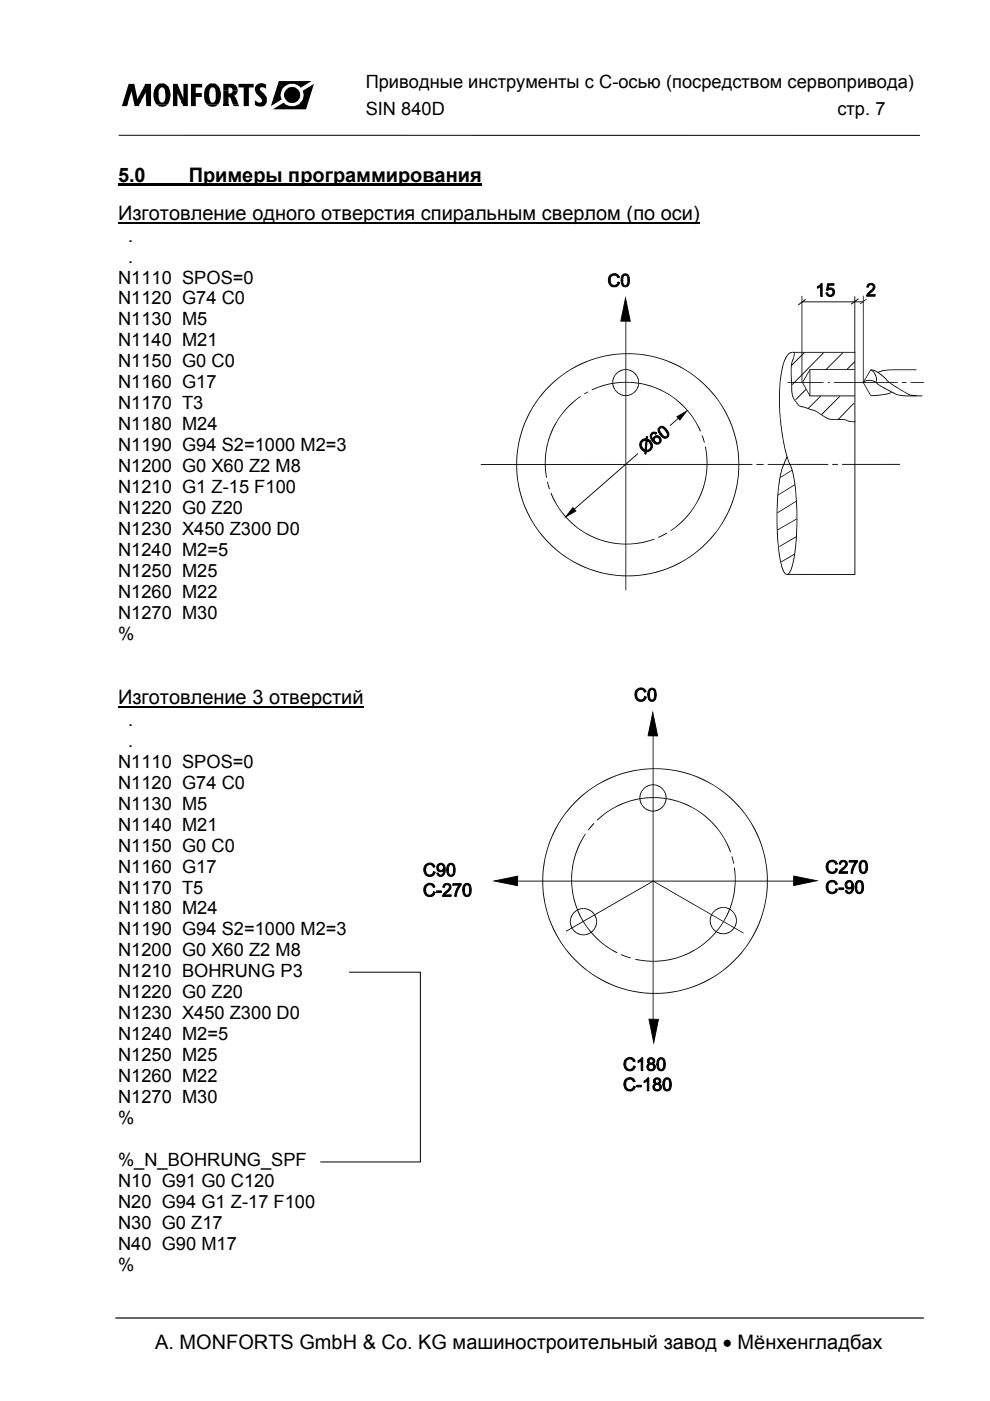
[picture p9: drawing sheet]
<svg xmlns="http://www.w3.org/2000/svg" width="210mm" height="297mm" viewBox="0 0 210 297" stroke-linecap="round" stroke-linejoin="round" font-family="sans-serif">
<path d="M59.1 17.2h7l-8.7 5.3zM57.8 23.2l8.8-5.4-1.7 5.4z" fill="#000"/>
<circle cx="62" cy="20.1" r="2.4" fill="#fff"/>
<g fill="#000">
<path d="M27.3 17.8h1.2l.6 3.2 1.7-3.2h1.2v4.7h-1l-.1-3.1-1.5 3.1h-.8l-.7-3.1-1 3.1h-1.1z" fill-rule="evenodd"/>
<path d="M36.7 17.8h.9l1.3 3v-3h.9v4.7h-1l-1.3-2.9 .1 2.9h-.9z" fill-rule="evenodd"/>
<path d="M40.5 17.8h2.4v.7h-1.4v1.2h1.3v.9h-1.3v1.9h-1z" fill-rule="evenodd"/>
<path d="M47.3 17.8h2.1a1.34 1.34 0 0 1 1 1.4h-1.1l-.2-.5-.3-.2h-.3v.7h-1.2z" fill-rule="evenodd"/>
<path d="M50.6 17.8h3.2v.7h-1v4h-1.1v-4h-1.1z" fill-rule="evenodd"/>
<path d="M33.3 18l.6-.3h.9a2.66 2.66 0 0 1 1.4 2.5h-1.1l-.1-.9a.73 .73 0 0 0-.9-.8 1.46 1.46 0 0 0-.5 1.7h-1.1l.2-1.2z" fill-rule="evenodd"/>
<path d="M32.5 20.2h1.1l.1 .9a.73 .73 0 0 0 .9 .6l.4-.5 .1-1h1.1l-.2 1-.5 1h-2.3l-.6-1.1z" fill-rule="evenodd"/>
<path d="M33.2 22.2h2.3a1.54 1.54 0 0 1-2.3 0z" fill-rule="evenodd"/>
<path d="M44 18l.6-.3 1.1 .1a2.45 2.45 0 0 1 1.1 2.4h-1.1v-1.2l-.4-.5h-.5l-.2 .2-.2 .6-.1 .9h-1v-.6a2.08 2.08 0 0 1 .7-1.6z" fill-rule="evenodd"/>
<path d="M43.9 22.2h2.3a1.71 1.71 0 0 1-2.3 0z" fill-rule="evenodd"/>
<path d="M43.3 20.2h1l.3 1.3 .2 .2h.5a1.68 1.68 0 0 0 .4-1.5h1.1l-.2 1.5-.4 .5h-2.2a2.15 2.15 0 0 1-.7-2z" fill-rule="evenodd"/>
<path d="M47.3 19.2h1.2v.6l.6-.1 .2-.5h1.1l-.2 .6-.6 .5 .5 .5 .5 1.4h-1.2l-.4-1.3-.5-.3v1.6h-1.2z" fill-rule="evenodd"/>
<path d="M49.4 22.2h1.2l.1 .3h-1.1z" fill-rule="evenodd"/>
<path d="M54.6 20.2h1.6l.4 .5v1l-.7 .8-1.1 .1-.8-.4v-1l.2 .2a.88 .88 0 0 0 1.4 .1l-.3-.7z" fill-rule="evenodd"/>
<path d="M54.4 18l.1-.1a1.36 1.36 0 0 1 1.7 0h.2v.9l-.2-.2a.72 .72 0 0 0-1.1 .1l.2 .6 .9 .9h-1.6a1.45 1.45 0 0 1-.2-2.2z" fill-rule="evenodd"/>
<circle cx="62" cy="20.1" r="1.69"/>
</g>
<path d="M47.3 22.2h1.2v.3h-1.2z" fill="#000"/>
<path d="M24.6 279.4h171.2" fill="none" stroke="#000" stroke-width=".25"/>
<path d="M25.2 28.7h169.8" fill="none" stroke="#000" stroke-width=".21"/>
<path d="M25 39.2h77.2" fill="none" stroke="#000" stroke-width=".44"/>
<path d="M25 47.3h123.4M25 150h52.1" fill="none" stroke="#000" stroke-width=".32"/>
<circle cx="133.1" cy="98.5" r="23.5" fill="#fff"/>
<path d="M116.4 81.8a23.4 23.4 0 0 1 16.7-6.9v.2a23.5 23.5 0 0 0-23.5 23.5h-.1a23.5 23.5 0 0 1 6.9-16.8zM109.5 98.6h.1a23.5 23.5 0 0 0 23.5 23.4v.2a23.7 23.7 0 0 1-23.6-23.6zM133.1 74.9a23.7 23.7 0 0 1 23.6 23.7h-.1a23.6 23.6 0 0 0-23.5-23.5zM133.1 122a23.6 23.6 0 0 0 23.5-23.4h.1a23.7 23.7 0 0 1-23.6 23.6z" fill="#000"/>
<circle cx="132.8" cy="98.2" r="17.1" fill="#fff"/>
<g fill="#000">
<path d="M131.5 68.1l2.1-.1v.2l-2.1-.1 .1 .1h-.1zM130.7 79.1a2.68 2.68 0 0 1 2-.8v.1a2.71 2.71 0 0 0-2.7 2.7h-.2a2.91 2.91 0 0 1 .9-2zM132.6 62.8l.1 .4h-.2h.2l-1 4.9h-.2l1-4.9h.2h-.2zM132.5 63.2h.2l1.1 5-.2-.2-.1 .1zM115.5 98.2h.2a17.1 17.1 0 0 0 17.1 17.1v.1a17.3 17.3 0 0 1-17.3-17.2zM129.8 81.1h.2a2.67 2.67 0 0 0 2.7 2.7v.2a2.89 2.89 0 0 1-2.9-2.9zM132.7 83.8a2.71 2.71 0 0 0 2.6-2.7h.2a2.85 2.85 0 0 1-2.8 2.9zM120.6 86a17.2 17.2 0 0 1 12.2-5v.1a17.2 17.2 0 0 0-17.1 17.1h-.2a17.1 17.1 0 0 1 5.1-12.2zM132.7 78.3a2.82 2.82 0 0 1 2.8 2.8h-.2a2.75 2.75 0 0 0-2.6-2.7zM143.4 88.3l.1 .1 .1-.1 .6 .7-.1 .2zM145.6 87.1h.1l-1.6 2.1 .1-.2h-.1zM143.4 88.3l2.2-1.3 .1 .1-.1-.1 .4-.2-.3 .3h-.1l.1 .1-2.2 1.2z"/>
<path d="M132.8 81a17.3 17.3 0 0 1 17.2 17.2h-.2a17.1 17.1 0 0 0-17-17.1zM119.9 109.6h.1l-.1-.1 2.2-1.2 .1 .1-2.2 1.3-.1-.1 .1 .1-.4 .2zM120.2 109.2l25-21.8 .1 .1-24.9 21.8zM121.5 107.5l-.1 .2h.1l-1.5 1.9h-.1zM121.4 107.7l.1-.2 .7 .9-.1-.1-.1 .1zM132.8 115.3a17.1 17.1 0 0 0 17-17.1h.2a17.3 17.3 0 0 1-17.2 17.2zM132.6 67h.2v58.2h-.2z"/>
</g>
<path d="M132.6 63.2l1 4.9h-2zM143.5 88.3l2.2-1.2-1.6 2zM121.5 107.6l.6 .8-2.2 1.2z" fill="#000"/>
<path d="M134 94.5l6.9-5.5 2.4 2.9-6.9 5.6z" fill-rule="evenodd" fill="#fff"/>
<g fill="#fff">
<path d="M133.9 94.5l.1-.1v.2l6.8-5.7 .1 .1-6.8 5.6v-.2l-.1 .2z"/>
<path d="M134.1 94.4l2.4 3h-.1v.2l-2.4-3z"/>
<path d="M136.4 97.4l7-5.5-6.9 5.7z"/>
<path d="M140.9 88.8l2.5 3.1-.2 .1-2.4-3h.1z"/>
</g>
<g fill="#000">
<path d="M136 93.4l.5-.3 .5-.1v-.4h.3l-.1 .5a1.36 1.36 0 0 1 1.2 1.4 1.36 1.36 0 0 1-1.4 1.3v.5l-.3-.1 .1-.4a1.46 1.46 0 0 1-.8-2.4zM136.2 93.7a1.2 1.2 0 0 0 .6 1.7l.2-2.1-.5 .1zM137.2 93.4l-.2 2.1a1.01 1.01 0 0 0 1-.9 1.01 1.01 0 0 0-.6-1.1zM138.1 91.8a.81 .81 0 0 1 1.2 0l-.4 .2a.54 .54 0 0 0-.7 .2 .54 .54 0 0 0 .1 .7l.2 .3a.85 .85 0 0 1 1.3-.7 .85 .85 0 0 1 0 1.5 1.1 1.1 0 0 1-1.6-.7l-.3-.7zM138.8 93.3a.59 .59 0 0 0 1.1 0 .59 .59 0 0 0-1.1 0z" fill-rule="evenodd"/>
<path d="M139.7 90.7a1 1 0 0 1 1.7 .4 1 1 0 0 1 .4 1 1 1 0 0 1-.6 .8 1.97 1.97 0 0 1-1.6-2.1zM139.9 90.8a1.64 1.64 0 0 0 .9 1.7 .54 .54 0 0 0 .7-.2 .54 .54 0 0 0-.2-.7 1.2 1.2 0 0 0-1.3-.8z" fill-rule="evenodd"/>
</g>
<g fill="none" stroke="#000" stroke-width=".21">
<path d="M136 93.4l.5-.3 .5-.1v-.4h.3l-.1 .5a1.51 1.51 0 0 1 1 1.9 1.28 1.28 0 0 1-1.2 .8v.5l-.3-.1 .1-.4a1.48 1.48 0 0 1-.8-2.4zM136.2 93.7l.3-.3 .5-.1-.2 2.1a1.22 1.22 0 0 1-.6-1.7zM137.2 93.4a1.04 1.04 0 0 1 .8 1.1 1.04 1.04 0 0 1-1 1zM138.1 91.8a.79 .79 0 0 1 1.1 0l-.3 .2a.54 .54 0 0 0-.7 .2 .54 .54 0 0 0 .1 .7l.2 .3a.85 .85 0 0 1 1.3-.7 .85 .85 0 0 1 0 1.5l-.4 .2-.4-.1-.6-.5a1.24 1.24 0 0 1-.3-1.8zM139.7 90.7a1.01 1.01 0 0 1 1.7 .4 1 1 0 0 1 .4 1 1 1 0 0 1-.6 .8 2.01 2.01 0 0 1-1.6-2.1zM139.9 90.8a.88 .88 0 0 1 1.3 .7 .59 .59 0 0 1 .3 .7 .59 .59 0 0 1-.6 .4l-.8-.8a.88 .88 0 0 1-.2-1z"/>
<circle cx="139.4" cy="93.3" r=".59"/>
</g>
<g fill="#000">
<path d="M170.5 74.7l.1 .1-2.8 2.9-.1-.2zM168 74.6l.5 .1-.1 .1h-.4zM168.2 75.7l.2 .1-.1 .4-.3 .6h-.2zM168.3 74.7h.2v.4a.45 .45 0 0 1-.3 .7zM171.6 78.3h9.6v.1h-9.5h.1zM178.7 74.7l.1 .1-3.7 3.7-.1-.1zM179.5 78.3l1.7-1.7 .1 .1-1.7 1.7zM168.1 74.6l13.3 .1-13.3 .1zM184.7 78.4a1.86 1.86 0 0 1 1.1 1.4h-.1l-.4-.7-.6-.6zM186.1 78.9a5.4 5.4 0 0 1 3-.6v.2a6.7 6.7 0 0 0-3 .6zM189 78.3h5.3v.2h-5.3zM167.2 75l.8-.4v.2a2.92 2.92 0 0 0-1.8 2.4 35.1 35.1 0 0 0-.7 11.5h-.1a28.4 28.4 0 0 1 1.1-12.9z"/>
<path d="M166 98.7l.1 .1-.6 2.3-.3 2-.4 6.8h-.1a35.6 35.6 0 0 1 1.3-11.2zM166.8 96.8l.2 .1-.9 1.9-.1-.1zM165.4 88.7h.1a40.5 40.5 0 0 0 1.7 8.8h-.2l-.3-.9-.6-2.6zM167 97.5h.2l.3 .8h-.2zM167.8 76.8h.2l-.2 1.2 .2 4h-.2l-.1-2.6zM174.6 74.7l.1 .1-6.7 6.8-.1-.1zM165.4 101.2l2.6-1.6v.1l-2.5 1.6zM170.8 82.5l.2 .1-2.3 2.2-.1-.1zM167.8 82h.2a4.1 4.1 0 0 0 1 3.4h-.1a4.1 4.1 0 0 1-1.1-3.4zM168.8 85.4a.52 .52 0 0 1 .5 .7zM171.7 78.3l.1 .1-1.6 2.7h-.1zM169.4 85.9l1.1 .3-.1 .2-1-.3z"/>
<path d="M171.2 86.6l2.7-2.7 .2 .1-2.8 2.7zM171.6 78.4h.2l-.1 5.6zM170.1 81.1l.1-.1 1.6 2.9-.1 .1zM170.5 86.2l1.9 .6-.1 .2-1.9-.6zM174.1 87.8l3.9-3.8 .1 .1-3.9 3.9zM172.4 86.8l2.5 1.5 1.2 .5v.2l-1-.4-1.9-1.2-.9-.4zM181 85.4l.2 .1-3.5 3.5-.1-.1zM176.1 88.8h2.3l1.3 .3-.1 .2-1.2-.3h-1.9h-.4zM171.7 83.8h9.6v.2h-9.6zM179.7 89.1l.8 .2h.9v.2l-1.6-.1-.2-.1zM184.5 78.4l.2 .1-1.6 2.6h-.1zM183 81.1l.1-.1 1.6 2.8-.1 .1z"/>
<path d="M184.7 83.8a12.1 12.1 0 0 0 4.3-.7l.1 .2a13 13 0 0 1-4.4 .7zM183.2 80.8l.6-.2h.8l.8 .2 .3 .2-.2 .1a2.06 2.06 0 0 0-2.4 .1l-.2-.1zM185.7 81.1l.1-.1 .8 .7 3.3 1.7-.1 .2a16.7 16.7 0 0 1-4.1-2.5zM185.7 79.8h.1l.1 .4-.1 .9-.2-.1 .1-.5zM187.8 80.5l.2-.1 1.5 1.3 3.1 1.8-.1 .2-3.4-2.1zM184.5 78.4a3.2 3.2 0 0 1 2.5 1.1l1 .9-.1 .1a4.8 4.8 0 0 0-3.3-2zM189.9 83.4l1.1 .4 1.2 .1v.2l-2.1-.4-.3-.1zM101.9 98.4h88.9v.2h-88.9zM192.6 83.5l.7 .2 1.1 .1v.2l-1.4-.2-.5-.1zM192.2 83.8h3.3v.2h-3.3zM167 81h28.9v.2h-28.9zM164.7 109.9h.1a34.5 34.5 0 0 0 1.3 10.9 1.09 1.09 0 0 0 .7 .9v.2a2.36 2.36 0 0 1-1.2-2.1 44.2 44.2 0 0 1-.9-9.9z"/>
<path d="M165.6 119l2.8-1.6 .2 .1-2.9 1.7zM164.9 104.9l3.6-2.2 .1 .1-3.6 2.3zM164.8 108.7l4-2.5v.1l-3.9 2.5zM165.2 115.8l3.6-2.1 .1 .2-3.6 2.1zM164.8 112.3l4.2-2.4v.1l-4.1 2.4zM167.2 98.2l.2-.1a14.8 14.8 0 0 1 1.4 6.8l.3 5h-.2l-.2-5a18.2 18.2 0 0 0-1.5-6.7zM168.9 109.9h.2a35.6 35.6 0 0 1-1.3 11 1.32 1.32 0 0 1-1 1v-.2a2.32 2.32 0 0 0 1.2-2 43 43 0 0 0 .9-9.8zM166.9 121.7h14.4v.2h-14.4zM181.2 74.7h.2v47.2l-.1-.2-.1 .1z"/>
</g>
<g fill="#fff">
<path d="M192.3 80.4l.8 .1-.1 1.6-.9-.1z"/>
<path d="M190.4 80.5h.8l-.1 1.3h-.8z"/>
<path d="M176.1 80.2l.9 .2-.4 1.7-.8-.1z"/>
<path d="M174.7 80.3l.9 .1-.2 1.5-.9-.1z"/>
<path d="M177.8 97.4l.8 .1-.2 2.8-.9-.1z"/>
<path d="M175.7 97l.8 .1-.1 3.3h-.9z"/>
<path d="M162.1 97l.9 .1-.5 3.9-.9-.1z"/>
<path d="M159.6 97.3h.9l-.3 3.4-.8-.1z"/>
</g>
<path d="M129.2 58.5a1.21 1.21 0 0 1 2.1 .3l-.3 .1a.87 .87 0 0 0-1.2-.5 .87 .87 0 0 0-.4 1.1 .84 .84 0 0 0 .7 1 .84 .84 0 0 0 .9-.7l.4 .1a1.26 1.26 0 0 1-1.7 .8 1.26 1.26 0 0 1-.7-1.7zM132.1 58.2a.91 .91 0 0 1 1 0 .91 .91 0 0 1 .4 1v.5a.92 .92 0 0 1-1 1.1 .92 .92 0 0 1-.8-1.2l.1-.9zM132.3 58.4a1.96 1.96 0 0 0 .1 2.1 .66 .66 0 0 0 .6-.2 .66 .66 0 0 0 .1-.7v-.5a.57 .57 0 0 0-.2-.6 .57 .57 0 0 0-.6-.1z" fill-rule="evenodd" fill="#000"/>
<path d="M129.2 58.5a1.21 1.21 0 0 1 2.1 .3l-.3 .1a.87 .87 0 0 0-1.2-.5 .87 .87 0 0 0-.4 1.1 .84 .84 0 0 0 .7 1 .84 .84 0 0 0 .9-.7l.4 .1a1.26 1.26 0 0 1-1.7 .8 1.26 1.26 0 0 1-.7-1.7zM132.1 58.2a.91 .91 0 0 1 1 0 .91 .91 0 0 1 .4 1v.5a.92 .92 0 0 1-1 1.1 .92 .92 0 0 1-.8-1.2l.1-.9zM132.3 58.4a.56 .56 0 0 1 .7 .1 .56 .56 0 0 1 .1 .6v.7a.57 .57 0 0 1-.5 .7 .57 .57 0 0 1-.6-.7l.1-.9z" fill="none" stroke="#000" stroke-width=".21"/>
<g fill="#fff">
<path d="M124.1 82.1l.7-.4 1.5 2.2-.8 .5z"/>
<path d="M122.4 83.1l.7-.5 1.6 1.9-.7 .5z"/>
<path d="M115 101.6l2.9-1.1 .3 .8-2.8 1.1z"/>
<path d="M115.4 104.3l2.7-1.6 .5 .8-2.7 1.6z"/>
<path d="M138 112.7l.7-.4 1.3 2.5-.8 .4z"/>
<path d="M140.8 111.4l.8-.4 1.1 2.7-.8 .3z"/>
<path d="M148.2 94l2.3-.3 .2 .9-2.4 .3z"/>
<path d="M147.5 91.5h2.8v.8h-2.8z"/>
</g>
<path d="M169.9 62.7h.2v18.3h-.2zM181.1 62.8h.2v12h-.2zM182.3 64.4l1.4-1.1 .1 .2-1.4 1zM182.9 62.7h.2v18.6h-.2zM170 63.9h13v.2h-13z" fill="#000"/>
<path d="M170.8 63.5l-1.5 1.1M173.3 60.8l.8-.7h.2v2.7h-.3v-2.1l-.7 .4zM175.5 60.2h1.3v.3h-1.1l-.1 .7a.9 .9 0 0 1 1.3 .4 .9 .9 0 0 1-.6 1.2 .9 .9 0 0 1-1.1-.7h.3a.59 .59 0 0 0 .8 .3 .59 .59 0 0 0 .3-.8 .59 .59 0 0 0-.9-.2l-.5 .1zM182 63.4l-1.5 1.1M184 60.3a.87 .87 0 0 1 1.4 .1 .87 .87 0 0 1-.4 1.3l-.8 .8h1.3v.3h-1.8l.3-.6 .3-.3a1.13 1.13 0 0 0 .7-1.4 .54 .54 0 0 0-.6-.1 .54 .54 0 0 0-.3 .5h-.3z" fill="none" stroke="#000" stroke-width=".21"/>
<g fill="#000">
<path d="M173.3 60.8l.8-.7h.2v2.7h-.3v-2.1l-.7 .4zM175.5 60.2h1.3v.3h-1.1l-.1 .7a.91 .91 0 0 1 1.3 .4 .91 .91 0 0 1-.6 1.3 .91 .91 0 0 1-1.1-.8h.3a.59 .59 0 0 0 .8 .3 .59 .59 0 0 0 .3-.8 .59 .59 0 0 0-.9-.2l-.5 .1z" fill-rule="evenodd"/>
<path d="M184 60.3a.87 .87 0 0 1 1.4 .1 .87 .87 0 0 1-.4 1.3l-.8 .8h1.3v.3h-1.8l.3-.6 .6-.6a.68 .68 0 0 0 .6-.5 .68 .68 0 0 0-.3-.7 .53 .53 0 0 0-.8 .5h-.3z" fill-rule="evenodd"/>
</g>
<circle cx="138.9" cy="186.8" r="23.8" fill="#fff"/>
<path d="M122 169.9a23.6 23.6 0 0 1 16.9-7v.2a23.8 23.8 0 0 0-23.7 23.7h-.2a23.9 23.9 0 0 1 7-16.9zM115 186.8h.2a23.8 23.8 0 0 0 23.7 23.7v.2a24 24 0 0 1-23.9-23.9zM138.9 162.9a23.9 23.9 0 0 1 23.9 23.9h-.2a23.8 23.8 0 0 0-23.7-23.7zM162.6 186.8h.2a24 24 0 0 1-23.9 23.9v-.2a23.8 23.8 0 0 0 23.7-23.7z" fill="#000"/>
<circle cx="138.5" cy="186.5" r="17.4" fill="#fff"/>
<g fill="#000">
<path d="M137.3 156l2.1-.1v.2h-2l-.1-.1v.1zM138.4 150.6l.1 .4-.2 .1h.2l-1 4.9h-.2l1-5h.2h-.2zM138.3 151.1l.2-.1 1 5-.1 .1h.2l-.2-.2-.1 .2zM135.6 169.2h.2a2.71 2.71 0 0 0 2.7 2.7v.2a2.89 2.89 0 0 1-2.9-2.9zM141.1 169.2h.2a2.89 2.89 0 0 1-2.8 2.9v-.2a2.71 2.71 0 0 0 2.6-2.7zM136.4 167.2a2.68 2.68 0 0 1 2.1-.9v.2a2.71 2.71 0 0 0-2.7 2.7h-.2a2.9 2.9 0 0 1 .8-2zM126.2 174.1a17.4 17.4 0 0 1 12.3-5.1v.2a17.3 17.3 0 0 0-17.2 17.3h-.2a17.3 17.3 0 0 1 5.1-12.4zM138.5 166.3a2.89 2.89 0 0 1 2.8 2.9h-.2a2.71 2.71 0 0 0-2.6-2.7zM104.4 186.8l.4-.1v.2v-.2l5 1-.1 .2-4.9-1v-.2v.2zM109.7 185.8h.2l-.2 2.1h.1v-.2l-.2 .1zM104.8 186.7l4.9-1 .2 .1v-.2l-.2 .2h.1l-5 1.1zM120.8 195.4h.2a2.75 2.75 0 0 0 2.7 2.7v.2a2.89 2.89 0 0 1-2.9-2.9z"/>
<path d="M121.1 186.5h.2a17.3 17.3 0 0 0 17.2 17.2v.2a17.5 17.5 0 0 1-17.4-17.4zM123.7 198.1a2.75 2.75 0 0 0 2.7-2.7h.2a2.89 2.89 0 0 1-2.9 2.9zM121.7 193.4a3 3 0 0 1 2-.9v.2a2.75 2.75 0 0 0-2.7 2.7h-.2a3 3 0 0 1 .9-2zM123.7 192.5a2.89 2.89 0 0 1 2.9 2.9h-.2a2.75 2.75 0 0 0-2.7-2.7zM120 197.4l18.5-10.7v.2l-18.4 10.6zM150.5 195.2h.2a2.71 2.71 0 0 0 2.7 2.7v.2a2.89 2.89 0 0 1-2.9-2.9zM153.4 197.9a2.75 2.75 0 0 0 2.7-2.7h.1a2.89 2.89 0 0 1-2.8 2.9zM151.3 193.2a2.68 2.68 0 0 1 2.1-.9v.2a2.71 2.71 0 0 0-2.7 2.7h-.2a2.9 2.9 0 0 1 .8-2zM138.5 169a17.5 17.5 0 0 1 17.5 17.5h-.2a17.3 17.3 0 0 0-17.3-17.3zM153.4 192.3a2.89 2.89 0 0 1 2.8 2.9h-.1a2.75 2.75 0 0 0-2.7-2.7zM138.5 186.7l19.2 11.1-.1 .1-19.1-11zM168.2 187.7l5-1.1 .1 .2-5.1 1.1 .2-.1z"/>
<path d="M168.2 185.6l.1 .2 .1-.1v2.1h-.2l.1-2.2-.1 .1zM109.1 186.7h60.3v.2h-60.3zM168.3 185.6l5 1v.2v-.2l.4 .1-.4 .1-.1-.2v.2l-4.9-1zM137.5 216l.1 .2 .1-.1 1 4.9-.2 .1zM138.4 155.3h.2v62.5h-.2zM138.5 203.7a17.3 17.3 0 0 0 17.3-17.2h.2a17.5 17.5 0 0 1-17.5 17.4zM137.6 216l2.1 .1v-.1l-.2 .1 .1 .1h-2zM139.5 216.1h.2l-1 5h-.2h.2l-.1 .4-.1-.4 .2-.1h-.2z"/>
</g>
<g fill="#000">
<path d="M138.4 151l1 5h-2zM104.8 186.8l5-1-.1 2zM168.3 185.7l4.9 1-4.9 1.1zM137.6 216.1h2l-1 5z"/>
<path d="M134.9 146.4a1.21 1.21 0 0 1 1.1-.5 1.21 1.21 0 0 1 1 .8h-.4a.88 .88 0 0 0-1.1-.4 .88 .88 0 0 0-.5 1.1 .85 .85 0 0 0 .7 1 .85 .85 0 0 0 1-.7l.3 .1a1.27 1.27 0 0 1-1.6 .8 1.27 1.27 0 0 1-.8-1.6zM137.6 146.2a.91 .91 0 0 1 1.2-.1 .91 .91 0 0 1 .3 1v.4a.89 .89 0 0 1-.7 1.2 .89 .89 0 0 1-1-.9v-1zM137.9 146.3l-.2 .5v1a.56 .56 0 0 0 .6 .6 .56 .56 0 0 0 .5-.8v-.8a.54 .54 0 0 0-.3-.5 .54 .54 0 0 0-.6 0z" fill-rule="evenodd"/>
<path d="M90.2 183.4a1.18 1.18 0 0 1 2 .4l-.3 .1a.88 .88 0 0 0-1.2-.5 .88 .88 0 0 0-.5 1.1 .85 .85 0 0 0 .7 1 .85 .85 0 0 0 1-.7l.4 .1a1.29 1.29 0 0 1-1.7 .8 1.29 1.29 0 0 1-.7-1.7zM92.7 183.4a.94 .94 0 0 1 1.1-.3 .94 .94 0 0 1 .6 1v.5a.91 .91 0 0 1-.6 1.2 .91 .91 0 0 1-1.2-.7h.4a.57 .57 0 0 0 .7 .4 .57 .57 0 0 0 .3-.7l.1-.3a.86 .86 0 0 1-1.3 .1 .86 .86 0 0 1-.1-1.2zM93.1 183.5a.58 .58 0 0 0 .2 1 .58 .58 0 0 0 .8-.7 .58 .58 0 0 0-.9-.4zM95 183.3a.91 .91 0 0 1 1.1-.1 .91 .91 0 0 1 .4 1v.5a.93 .93 0 0 1-.9 1.1 .93 .93 0 0 1-.9-1.2v-.7zM95.3 183.4l-.2 .6v.9a.56 .56 0 0 0 .6 .6 .56 .56 0 0 0 .4-.8v-.9a.48 .48 0 0 0-.3-.5 .48 .48 0 0 0-.5 .1zM90.2 187.6a1.18 1.18 0 0 1 2 .5l-.3 .1a.88 .88 0 0 0-1.2-.5 .88 .88 0 0 0-.5 1.1 .85 .85 0 0 0 .7 1 .85 .85 0 0 0 1-.7l.4 .1a1.22 1.22 0 0 1-1.2 .9 1.22 1.22 0 0 1-1.2-.9v-.8z" fill-rule="evenodd"/>
<path d="M92.6 188.9h1v.3h-1zM94.1 187.5a.88 .88 0 0 1 1.4 .1 .88 .88 0 0 1-.4 1.3l-.8 .8h1.3v.4h-1.8l.2-.6 .6-.5a.98 .98 0 0 0 .6-1.3 .54 .54 0 0 0-.6-.1 .54 .54 0 0 0-.4 .5h-.3zM96 187.3h1.8v.3l-.8 1.3-.2 1.2h-.4l.1-.8 .8-1.6h-1.3zM98.4 187.6a.91 .91 0 0 1 1.1-.1 .91 .91 0 0 1 .4 1v.4a.93 .93 0 0 1-.9 1.2 .93 .93 0 0 1-.9-1.2l.1-.9zM98.7 187.7a1.64 1.64 0 0 0 .2 2.1 .73 .73 0 0 0 .7-.9l-.1-.9a.48 .48 0 0 0-.3-.4 .48 .48 0 0 0-.5 .1z" fill-rule="evenodd"/>
<path d="M175.4 182.9a1.21 1.21 0 0 1 1.2-.5 1.21 1.21 0 0 1 .9 .8l-.3 .1a.8 .8 0 0 0-.8-.6 .8 .8 0 0 0-.8 .5 1.09 1.09 0 0 0 1 1.7l.4-.3 .2-.4 .4 .1a1.28 1.28 0 0 1-1.6 .8 1.28 1.28 0 0 1-.8-1.6zM178.2 182.6a.85 .85 0 0 1 1.2 0 .85 .85 0 0 1 0 1.2l-1.1 1h1.4v.4h-1.8l.1-.5 .4-.4a1.56 1.56 0 0 0 .9-1.3 .55 .55 0 0 0-.6-.3 .55 .55 0 0 0-.4 .5h-.4zM180 182.5h1.8v.2l-.8 1.3-.2 1.2h-.4l.2-.8 .8-1.6h-1.4zM182.5 182.7a.87 .87 0 0 1 1-.2 .87 .87 0 0 1 .4 1v.5a.93 .93 0 0 1-.9 1.2 .93 .93 0 0 1-.8-1.2v-.9zM182.8 182.8l-.3 .7a1.26 1.26 0 0 0 .4 1.4 .72 .72 0 0 0 .7-.9v-.5a.58 .58 0 0 0-.2-.7 .58 .58 0 0 0-.6 0zM175.4 187.2a1.21 1.21 0 0 1 1.2-.6 1.21 1.21 0 0 1 .9 .9h-.3a.8 .8 0 0 0-.8-.6 .8 .8 0 0 0-.8 .6 1.12 1.12 0 0 0 .8 1.7 .8 .8 0 0 0 .8-.7l.4 .1a1.27 1.27 0 0 1-1.6 .8 1.27 1.27 0 0 1-.8-1.7z" fill-rule="evenodd"/>
<path d="M177.9 188.3h1v.3h-1zM179.4 186.9a.94 .94 0 0 1 1.1-.1 .94 .94 0 0 1 .5 1v.5a.94 .94 0 0 1-.6 1.1 .94 .94 0 0 1-1.1-.4l-.1-.2h.4a.56 .56 0 0 0 .7 .4 .56 .56 0 0 0 .3-.8l.1-.2a.87 .87 0 0 1-1.3 .1 .87 .87 0 0 1 0-1.4zM179.7 187.2a.6 .6 0 0 0 0 .9 .6 .6 0 0 0 .9-.2 .6 .6 0 0 0-.2-.8l-.3-.1zM181.7 186.8a.93 .93 0 0 1 1.1 .1 .93 .93 0 0 1 .3 1v.4a.93 .93 0 0 1-.9 1.2 .93 .93 0 0 1-.9-1.2l.1-.9zM181.9 187.1l-.2 .7a1.26 1.26 0 0 0 .4 1.4 .76 .76 0 0 0 .7-1 .95 .95 0 0 0-.6-1.2z" fill-rule="evenodd"/>
<path d="M132.5 224.7a1.21 1.21 0 0 1 2.2 .3l-.4 .1a.9 .9 0 0 0-1.2-.4 .9 .9 0 0 0-.4 1.2 .83 .83 0 0 0 .8 .8 .83 .83 0 0 0 .8-.7l.4 .1a1.24 1.24 0 0 1-1.3 .9 1.24 1.24 0 0 1-1.1-1.2zM135.3 224.9l.8-.7h.2v2.8h-.3v-2.2l-.7 .5zM137.4 224.6a.74 .74 0 0 1 1.1-.3 .74 .74 0 0 1-.1 1.2 .84 .84 0 0 1 .5 1.2 .84 .84 0 0 1-1.2 .3 .78 .78 0 0 1-.6-.7 .78 .78 0 0 1 .6-.8 .62 .62 0 0 1-.3-.9zM137.6 224.9a.45 .45 0 0 0 .9 0 .45 .45 0 0 0-.9 0zM137.5 226.2a.56 .56 0 0 0 1.1 0 .56 .56 0 0 0-1.1 0zM139.7 224.4a.93 .93 0 0 1 1 0 .93 .93 0 0 1 .4 1.1v.4a.93 .93 0 0 1-1 1.1 .93 .93 0 0 1-.8-1.2v-.9zM140 224.6a1.91 1.91 0 0 0-.1 2.1 .7 .7 0 0 0 .8-.9v-.5a.62 .62 0 0 0-.7-.7zM132.5 229a1.21 1.21 0 0 1 2.2 .3l-.4 .1a.9 .9 0 0 0-1.2-.5 .9 .9 0 0 0-.4 1.3 .83 .83 0 0 0 .8 .8 .83 .83 0 0 0 .8-.7l.4 .1a1.24 1.24 0 0 1-1.3 .9 1.24 1.24 0 0 1-1.1-1.2z" fill-rule="evenodd"/>
<path d="M135 230.1h1v.3h-1zM136.5 229.2l.9-.7h.2v2.8h-.4v-2.2l-.7 .4zM138.7 228.7a.74 .74 0 0 1 1.1 0 .74 .74 0 0 1 0 1l-.1 .1a.85 .85 0 0 1 .4 1.2 .85 .85 0 0 1-1.3 .2 .78 .78 0 0 1-.4-.8 .78 .78 0 0 1 .6-.6l-.5-.5zM139 228.9a.45 .45 0 0 0 .3 .8 .45 .45 0 0 0 .5-.6l-.4-.3zM138.8 230.5a.56 .56 0 0 0 1.1 0 .56 .56 0 0 0-1.1 0zM140.8 228.8a.89 .89 0 0 1 1.1-.2 .89 .89 0 0 1 .4 1v.5a.91 .91 0 0 1-.4 1.1 .91 .91 0 0 1-1.1-.3l-.3-1.3zM141.1 228.9a2.08 2.08 0 0 0 .1 2.1 .68 .68 0 0 0 .8-.9v-.5a.56 .56 0 0 0-.2-.7 .56 .56 0 0 0-.7 0z" fill-rule="evenodd"/>
</g>
<g fill="none" stroke="#000" stroke-width=".21">
<path d="M134.9 146.4a1.21 1.21 0 0 1 1.1-.5 1.21 1.21 0 0 1 1 .8h-.4a.88 .88 0 0 0-1.1-.4 .88 .88 0 0 0-.5 1.1 .85 .85 0 0 0 .7 1 .85 .85 0 0 0 1-.7l.3 .1a1.23 1.23 0 0 1-1.3 .9 1.23 1.23 0 0 1-1.1-1.2zM137.6 146.2a.91 .91 0 0 1 1.2-.1 .91 .91 0 0 1 .3 1v.4a.89 .89 0 0 1-.7 1.2 .89 .89 0 0 1-1-.9v-1zM137.9 146.3a.59 .59 0 0 1 .7 .1 .59 .59 0 0 1 .2 .6v.6a.56 .56 0 0 1-.5 .8 .56 .56 0 0 1-.6-.6v-1zM90.2 183.4a1.18 1.18 0 0 1 2 .4l-.3 .1a.88 .88 0 0 0-1.2-.5 .88 .88 0 0 0-.5 1.1 .85 .85 0 0 0 .7 1 .85 .85 0 0 0 1-.7l.4 .1a1.22 1.22 0 0 1-1.2 .9 1.22 1.22 0 0 1-1.2-.9v-.8zM90.2 187.6a1.18 1.18 0 0 1 2 .5l-.3 .1a.88 .88 0 0 0-1.2-.5 .88 .88 0 0 0-.5 1.1 .85 .85 0 0 0 .7 1 .85 .85 0 0 0 1-.7l.4 .1a1.29 1.29 0 0 1-1.7 .8 1.29 1.29 0 0 1-.7-1.7zM92.6 188.9h1v.3h-1zM92.7 183.4a.94 .94 0 0 1 1.1-.3 .94 .94 0 0 1 .6 1v.5a.91 .91 0 0 1-.6 1.2 .91 .91 0 0 1-1.2-.7h.4a.55 .55 0 0 0 .6 .4 .55 .55 0 0 0 .4-.7l.1-.3a.86 .86 0 0 1-1.3 .1 .86 .86 0 0 1-.1-1.2zM94.1 187.5a.88 .88 0 0 1 1.4 .1 .88 .88 0 0 1-.4 1.3l-.8 .8h1.3v.4h-1.8l.2-.5 .5-.6a.98 .98 0 0 0 .7-1.3 .55 .55 0 0 0-.6-.1 .55 .55 0 0 0-.4 .5h-.3zM95.1 183.2a.92 .92 0 0 1 1.1 0 .92 .92 0 0 1 .3 1v.5a.93 .93 0 0 1-.9 1.1 .93 .93 0 0 1-.9-1.2l.1-.9zM95.3 183.4a.58 .58 0 0 1 .7 .1 .58 .58 0 0 1 .2 .6l-.1 .6a.56 .56 0 0 1-.4 .8 .56 .56 0 0 1-.6-.6v-.9zM96 187.3h1.8v.3l-.8 1.3-.2 1.2h-.4l.1-.8 .8-1.6h-1.3zM98.4 187.6a.91 .91 0 0 1 1.1-.1 .91 .91 0 0 1 .4 1v.4a.93 .93 0 0 1-.9 1.2 .93 .93 0 0 1-.9-1.2l.1-.9z"/>
<path d="M98.7 187.7a.58 .58 0 0 1 .7 0 .58 .58 0 0 1 .2 .7l-.1 .6a.58 .58 0 0 1-.5 .8 .58 .58 0 0 1-.5-.8v-.8zM175.4 182.9a1.21 1.21 0 0 1 1.2-.5 1.21 1.21 0 0 1 .9 .8l-.3 .1a.8 .8 0 0 0-.8-.6 .8 .8 0 0 0-.8 .5 1.12 1.12 0 0 0 .8 1.7 .8 .8 0 0 0 .8-.7l.4 .1a1.26 1.26 0 0 1-1.6 .8 1.26 1.26 0 0 1-.8-1.5zM175.4 187.1a1.22 1.22 0 0 1 2.1 .4h-.3a.8 .8 0 0 0-.8-.6 .8 .8 0 0 0-.8 .6 1.12 1.12 0 0 0 .8 1.7 .8 .8 0 0 0 .8-.7l.4 .1a1.24 1.24 0 0 1-1.4 .9 1.24 1.24 0 0 1-1-1.3zM177.9 188.3h1v.3h-1zM178.2 182.6a.85 .85 0 0 1 1.2 0 .85 .85 0 0 1 0 1.2l-1.1 1h1.4v.4h-1.8l.1-.5 .4-.4a1.56 1.56 0 0 0 .9-1.3 .55 .55 0 0 0-.6-.3 .55 .55 0 0 0-.4 .5h-.4zM179.4 186.9a.94 .94 0 0 1 1.1-.1 .94 .94 0 0 1 .5 1v.5a.92 .92 0 0 1-.6 1.1 .92 .92 0 0 1-1.2-.6h.4a.56 .56 0 0 0 .7 .4 .56 .56 0 0 0 .3-.8v-.2a.86 .86 0 0 1-1.3 0 .86 .86 0 0 1 .1-1.3zM179.7 187.1a.56 .56 0 0 1 .8 .1 .56 .56 0 0 1-.2 .9 .56 .56 0 0 1-.8-.4zM180 182.5h1.8v.2l-.8 1.3-.2 1.2h-.4l.2-.8 .8-1.6h-1.4zM181.7 186.8h.1a.92 .92 0 0 1 1 .1 .92 .92 0 0 1 .3 1v.4a.92 .92 0 0 1-.9 1.2 .92 .92 0 0 1-.9-1.2l.1-.9zM181.9 187.1l.2-.1a.6 .6 0 0 1 .7 .8l-.1 .6a.58 .58 0 0 1-.5 .8 .58 .58 0 0 1-.5-.8v-1zM182.5 182.6a.93 .93 0 0 1 1.1 0 .93 .93 0 0 1 .3 1v.4a.93 .93 0 0 1-.9 1.2 .93 .93 0 0 1-.8-1.2v-.9zM182.8 182.8a.57 .57 0 0 1 .6 0 .57 .57 0 0 1 .2 .7v.6a.58 .58 0 0 1-.6 .8 .58 .58 0 0 1-.5-.8l.1-1z"/>
<path d="M132.5 224.7a1.21 1.21 0 0 1 2.2 .3l-.4 .1a.87 .87 0 0 0-1.2-.5 .87 .87 0 0 0-.4 1.2 .85 .85 0 0 0 .7 .9 .85 .85 0 0 0 .9-.7l.4 .1a1.24 1.24 0 0 1-1.3 .9 1.24 1.24 0 0 1-1.1-1.2zM132.7 228.9a1.19 1.19 0 0 1 2 .4l-.4 .1a.87 .87 0 0 0-1.2-.5 .87 .87 0 0 0-.4 1.1 .85 .85 0 0 0 .7 1 .85 .85 0 0 0 .9-.7l.4 .1a1.24 1.24 0 0 1-1.3 .9 1.24 1.24 0 0 1-1.1-1.2l.1-.8zM135 230.1h1v.3h-1zM135.3 224.9l.8-.7h.2v2.8h-.3v-2.2l-.7 .5zM136.5 229.2l.9-.7h.2v2.8h-.4v-2.2l-.7 .4zM137.4 224.6a.74 .74 0 0 1 1.1-.3 .74 .74 0 0 1-.1 1.2 .84 .84 0 0 1 .5 1.2 .84 .84 0 0 1-1.2 .3 .77 .77 0 0 1-.6-.7 .77 .77 0 0 1 .6-.8 .62 .62 0 0 1-.3-.9zM138.7 228.7a.74 .74 0 0 1 1.1 0 .74 .74 0 0 1 0 1l-.1 .1a.85 .85 0 0 1 .4 1.2 .85 .85 0 0 1-1.3 .2 .78 .78 0 0 1-.4-.8 .78 .78 0 0 1 .6-.6l-.5-.5zM139.7 224.4a.93 .93 0 0 1 1 0 .93 .93 0 0 1 .4 1.1v.4a.93 .93 0 0 1-1 1.1 .93 .93 0 0 1-.8-1.2l.1-.9zM140 224.6a.62 .62 0 0 1 .7 .7v.7a.58 .58 0 0 1-.5 .8 .58 .58 0 0 1-.6-.8l.1-1zM140.8 228.8a.87 .87 0 0 1 1.1-.2 .87 .87 0 0 1 .4 1v.7a.87 .87 0 0 1-.7 1 .87 .87 0 0 1-1-.9v-1zM141.1 228.9a.56 .56 0 0 1 .7 0 .56 .56 0 0 1 .2 .7v.6a.58 .58 0 0 1-.6 .8 .58 .58 0 0 1-.5-.8v-.9z"/>
<circle cx="93.4" cy="183.9" r=".59"/>
<circle cx="138" cy="224.9" r=".43"/>
<circle cx="138.1" cy="226.2" r=".56"/>
<circle cx="139.3" cy="230.5" r=".56"/>
<circle cx="139.3" cy="229.2" r=".44"/>
</g>
<g fill="#fff">
<path d="M125.3 173l3.2 2.2-.5 .7-3.2-2.1z"/>
<path d="M123.5 175.5l3.5 1.6-.4 .8-3.5-1.6z"/>
<path d="M132.1 200.6l.6 .6-1.8 2.1-.7-.6z"/>
<path d="M132.7 204.1l2.8-2.6 .6 .6-2.8 2.6z"/>
<path d="M152.5 181l5.4-.6 .1 .9-5.4 .5z"/>
<path d="M153.8 183.5l3.6-.8 .2 .9-3.7 .7z"/>
</g>
<path d="M74.1 206.1h15v40.3h-21.1" fill="none" stroke="#000" stroke-width=".21"/>
<g font-size="4.2">
<text x="25" y="38.5">5.0</text>
<text x="40" y="38.5">Примеры программирования</text>
<text x="25" y="46.7">Изготовление одного отверстия спиральным сверлом (по оси)</text>
<text x="25" y="149.4">Изготовление 3 отверстий</text>
<text x="32.9" y="286.1">A. MONFORTS GmbH &amp; Co. KG машиностроительный завод • Мёнхенгладбах</text>
</g>
<g font-size="3.9">
<text x="77.5" y="18.6">Приводные инструменты с C-осью (посредством сервопривода)</text>
<text x="77.5" y="24.5">SIN 840D</text>
<text x="177.5" y="24.5">стр. 7</text>
<text x="27.2" y="51.2">.</text>
<text x="27.2" y="55.7">.</text>
<text x="25" y="60.1">N1110 SPOS=0</text>
<text x="25" y="64.6">N1120 G74 C0</text>
<text x="25" y="69">N1130 M5</text>
<text x="25" y="73.4">N1140 M21</text>
<text x="25" y="77.9">N1150 G0 C0</text>
<text x="25" y="82.3">N1160 G17</text>
<text x="25" y="86.8">N1170 T3</text>
<text x="25" y="91.2">N1180 M24</text>
<text x="25" y="95.7">N1190 G94 S2=1000 M2=3</text>
<text x="25" y="100.1">N1200 G0 X60 Z2 M8</text>
<text x="25" y="104.6">N1210 G1 Z-15 F100</text>
<text x="25" y="109">N1220 G0 Z20</text>
<text x="25" y="113.5">N1230 X450 Z300 D0</text>
<text x="25" y="117.9">N1240 M2=5</text>
<text x="25" y="122.3">N1250 M25</text>
<text x="25" y="126.8">N1260 M22</text>
<text x="25" y="131.2">N1270 M30</text>
<text x="25" y="135.7">%</text>
<text x="27.2" y="153.9">.</text>
<text x="27.2" y="158.3">.</text>
<text x="25" y="162.8">N1110 SPOS=0</text>
<text x="25" y="167.2">N1120 G74 C0</text>
<text x="25" y="171.7">N1130 M5</text>
<text x="25" y="176.1">N1140 M21</text>
<text x="25" y="180.6">N1150 G0 C0</text>
<text x="25" y="185">N1160 G17</text>
<text x="25" y="189.4">N1170 T5</text>
<text x="25" y="193.9">N1180 M24</text>
<text x="25" y="198.3">N1190 G94 S2=1000 M2=3</text>
<text x="25" y="202.8">N1200 G0 X60 Z2 M8</text>
<text x="25" y="207.2">N1210 BOHRUNG P3</text>
<text x="25" y="211.7">N1220 G0 Z20</text>
<text x="25" y="216.1">N1230 X450 Z300 D0</text>
<text x="25" y="220.6">N1240 M2=5</text>
<text x="25" y="225">N1250 M25</text>
<text x="25" y="229.4">N1260 M22</text>
<text x="25" y="233.9">N1270 M30</text>
<text x="25" y="238.3">%</text>
<text x="25" y="247.2">%_N_BOHRUNG_SPF</text>
<text x="25" y="251.7">N10 G91 G0 C120</text>
<text x="25" y="256.1">N20 G94 G1 Z-17 F100</text>
<text x="25" y="260.6">N30 G0 Z17</text>
<text x="25" y="265">N40 G90 M17</text>
<text x="25" y="269.4">%</text>
</g>
</svg>
